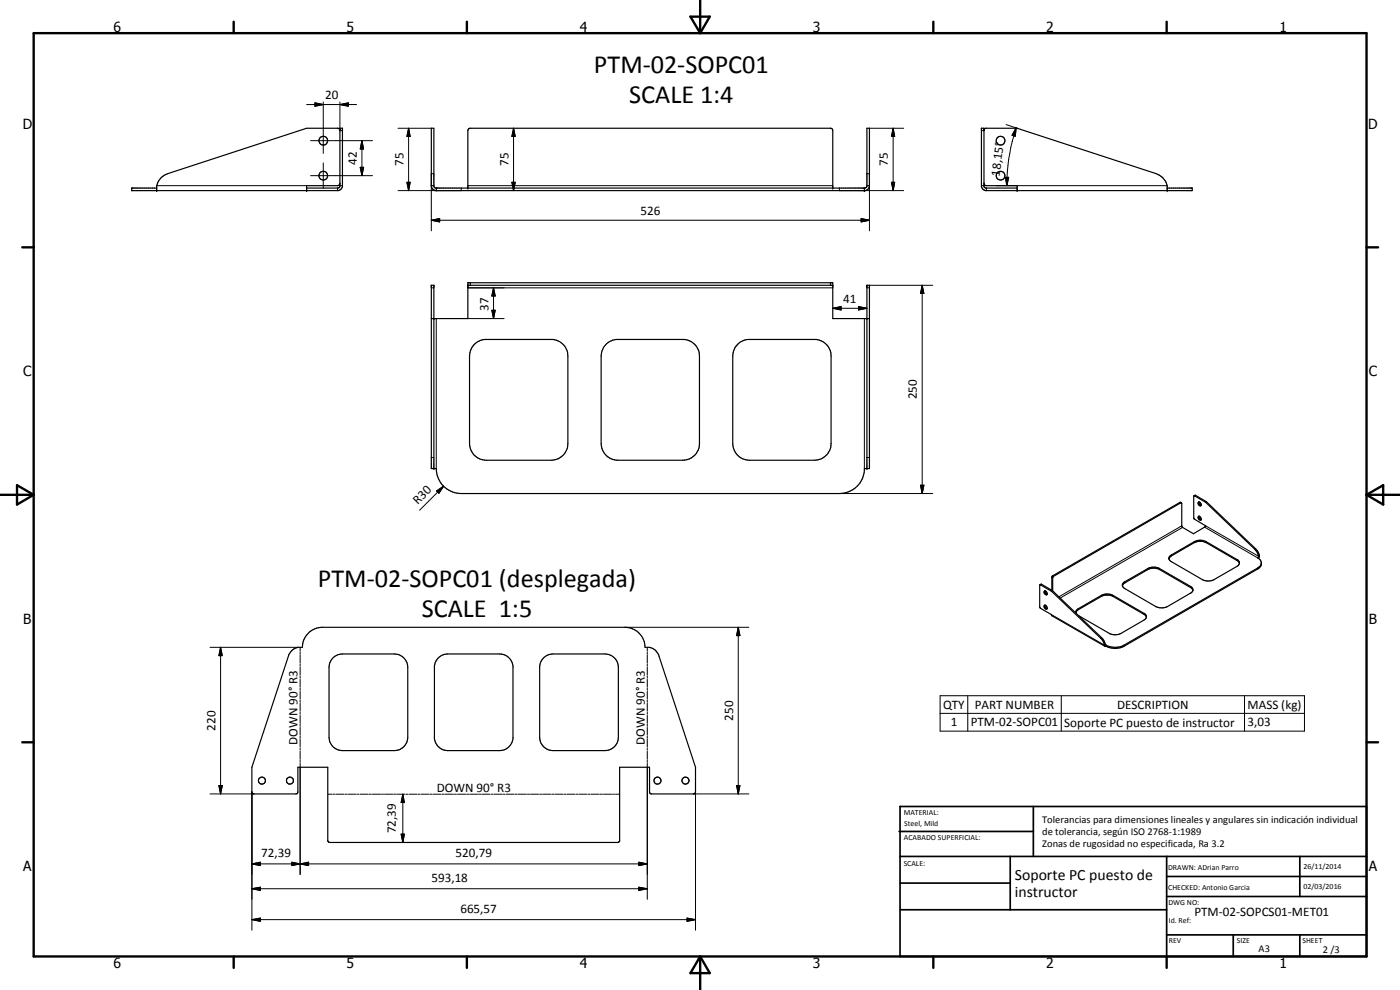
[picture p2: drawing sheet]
<svg xmlns="http://www.w3.org/2000/svg" width="420mm" height="297mm" viewBox="0 0 420 297" stroke-linecap="round" stroke-linejoin="round" font-family="sans-serif">
<g fill="none" stroke="#000" stroke-width=".35">
<path d="M102 39l-.5-.5h-9.5l-41.7 13.6a4.9 4.9 0 0 0-3.3 5.1M129.4 38.5h.8v17.4l.6 .5h128.8l.6-.5v-17.4h.7v17.2l-.4 1.1-.8 .4h-129.1l-.7-.4-.5-.8zM295.3 39l.5-.5h9.5l41.7 13.6a4.9 4.9 0 0 1 3.3 5.1M47 56.4h-7.5v.8h62l.8-.4 .5-.8v-17.5h-.8l-.1 17.6-.4 .3h-9.5M102 55.2l-.7 .5h-9.3v1.5M129.4 55.7h.8M130.9 56.4v.8M140.4 56.4v-17.2l.3-.5 .3-.2h108.4l.3 .2 .2 .5v17.2M259.4 56.4v.8M260.2 55.7h.7M295.3 55.2l.2 .3 .5 .2h9.3v1.5M305.3 56.4h-9.5l-.5-.3v-17.6h-.8v17.5l.5 .8 .7 .4h62.1v-.8h-7.5"/>
<path d="M129.4 95.6h11v-10.8h109.5v10.8h11M140.4 85.6h109.5M142.6 103.1l.8-.6 2-.6h20.5a5 5 0 0 1 4.5 4.9v26.3a5 5 0 0 1-5 5h-19.4a5 5 0 0 1-5.1-5v-26.3a5.4 5.4 0 0 1 1.7-3.7zM182.1 103.1l.8-.6 2-.6h20.5a5 5 0 0 1 4.5 4.9v26.3a5 5 0 0 1-5 5h-19.4a5 5 0 0 1-5.1-5v-26.3l.3-1.5 .4-1zM221.6 103.1l.8-.6 2-.6h20.5a5 5 0 0 1 4.5 4.9v26.3a5 5 0 0 1-5 5h-19.5a5 5 0 0 1-5-5v-26.3l.3-1.5 .4-1zM130.2 140.6v-55h-.8v55h1.5a7.5 7.5 0 0 0 7.5 7.5h113.5a7.4 7.4 0 0 0 7.5-7.5h1.5v-55h-.7v55M354.5 150.9l-.4-.2-38.3 22.1-.1 4.3M354.5 150.9l-38.3 22-.3 .4v4M358.3 148.8l.5-.2 3.3 1.9M358.3 148.8v6.8l3.5 2.3-3.6 2.2-3.5-2.2-.2-7M358.3 148.8l3.5 1.9M359.6 150.7a.63 .63 0 0 1 .8 .3 .63 .63 0 0 1-.2 .8 .88 .88 0 0 1-.6-1.1z"/>
<path d="M359.6 155a.67 .67 0 0 1 .8 .3 .67 .67 0 0 1-.1 .8 .81 .81 0 0 1-.7-1.1zM359.9 150.6v.7l.6 .3M359.9 154.9a.9 .9 0 0 0 .6 1M361.8 150.7l14.7 14.1 .9 1.1 .3 1M362.1 150.5l15 14.4 .9 1.9M362.1 150.5l-.3 .2M312.1 175.5l-.1 6.6 .2 .4 3.3 1.9 .3 .4 15.8 9.1M312.1 175.5l3.4 1.9M312.1 175.5l.5-.2 3.2 1.9M313.4 177.4l.1-.1a.66 .66 0 0 1 .7 .4 .66 .66 0 0 1-.2 .8l-.5-.4zM313.6 177.3l.1 .6 .5 .4M315.5 177.4l15 14.3 1 1.9"/>
<path d="M315.8 177.2l15 14.4 1 1.9M315.8 177.2l-.3 .2M336.9 175.8l.4-.8 7.2-4.1a3.6 3.6 0 0 1 3.5 0l9.5 5.5 .5 .7M337.1 174.9l7.4-4.3a3.6 3.6 0 0 1 3.5 0l9.3 5.3a1.07 1.07 0 0 1 .7 1.1 1.07 1.07 0 0 1-.7 1l-7.2 4.1a4 4 0 0 1-3.2-.1l-9.3-5.4a1.05 1.05 0 0 1-.5-1.7zM350.8 167.7l.8-.9 6.8-4a4.1 4.1 0 0 1 3.3-.1l9.8 5.6 .5 .7M351.1 166.8l7.6-4.4a3.9 3.9 0 0 1 3.3 .1l9.3 5.4a1.07 1.07 0 0 1 .7 1 1.07 1.07 0 0 1-.7 1l-6.9 4a3.8 3.8 0 0 1-3.6 0l-9.2-5.4a1.02 1.02 0 0 1-.5-1.7zM377.7 166.9l-.3 .5a1.81 1.81 0 0 1 1.2 1.7 1.81 1.81 0 0 1-1.2 1.6l-40.1 23.2a5.8 5.8 0 0 1-5.3 0M378 166.8l-.3 .1M378 166.8l-.4 .7M378.5 169a1.75 1.75 0 0 1-1.1 1.4l-40.1 23.2a5.8 5.8 0 0 1-5.3 0M92.5 190a6 6 0 0 1 4.3-1.8h90.8a6.1 6.1 0 0 1 6 6 3.8 3.8 0 0 1 4 2.2l11.1 33.8v7.4l-.2 .5-.4 .1-13-.1-.2-.5v-7.4h-8.9v22.1l-.6 .5-86.6-.1-.4-.4v-22.1h-9v7.4l-.2 .5-13 .1-.4-.1-.2-.5v-7.4l11-33.4a3.8 3.8 0 0 1 2.8-2.6h1.4a5.8 5.8 0 0 1 1.7-4.2zM99.8 197.6l1.6-1.1 1.4-.3h15.6a4 4 0 0 1 4 4v21a4 4 0 0 1-4 4h-15.6a4 4 0 0 1-4-4v-21l.2-1.4z"/>
<path d="M131.4 197.6l1.1-.9 1.9-.5h15.6a4.1 4.1 0 0 1 4 3.5v22a4.1 4.1 0 0 1-4 3.5h-15.6a4.1 4.1 0 0 1-4-3.5v-22l.2-.9zM163 197.6l1.5-1.1 1.4-.3h15.7a4 4 0 0 1 4 4v21a4 4 0 0 1-4 4h-15.7a4 4 0 0 1-3.9-4v-21l.2-1.4zM313.5 181.6a.73 .73 0 0 1 .6 .4 .73 .73 0 0 1 0 .8 .76 .76 0 0 1-.6-1.2zM313.6 181.6a.9 .9 0 0 0 .6 1M322.9 183.8l.7-.9 6.9-4 .9-.3h1.4l1.2 .3 9.6 5.5 .4 .8M322.9 183.8v-.4l.5-.6 7.1-4.2a3.8 3.8 0 0 1 3.5 0l9.3 5.4a1.07 1.07 0 0 1 .7 1 1.07 1.07 0 0 1-.7 1.1l-6.8 3.9a3.9 3.9 0 0 1-3.6 0l-9.2-5.3M322.9 183.8l.1 .3M331.5 193.6l.1 .3M331.6 193.9h.4M331.8 193.5l-.3 .1M331.8 193.5h.1M331.8 193.5v.1"/>
<path d="M331.8 193.6h.2M332 193.6v.3"/>
<circle cx="97" cy="52.7" r="1.31"/>
<circle cx="97" cy="42.2" r="1.3"/>
<circle cx="300.3" cy="52.7" r="1.31"/>
<circle cx="300.3" cy="42.2" r="1.31"/>
<circle cx="78.6" cy="234.2" r="1.05"/>
<circle cx="87" cy="234.2" r="1.05"/>
<circle cx="197.3" cy="234.2" r="1.07"/>
<circle cx="205.7" cy="234.2" r="1.06"/>
</g>
<g fill="none" stroke="#000" stroke-width=".3">
<path d="M92 31.4h15M94.5 30.9l2.5 .5-2.5 .5zM97 30.6v15.4M102 31.4l2.6-.5v1zM102 30.6v8.6h.8M119.5 38.5h9.9M122.6 38.5l.5 2.4h-1zM122.6 38.5v18.7M154.1 38.5l.5 2.4h-1zM154.1 38.5v18.7M260.9 38.5h10.3M268 38.5l.5 2.4h-1z"/>
<path d="M268 38.5v18.7M294.5 39.2h.8M302 37.4l3.3 1.1M305 38.4l-.3 2.5-1-.3zM305 38.4a58 58 0 0 0-2.8 17.3M47 55.7h45M93.2 42.2h18.6M93.2 52.7h18.6M97 48.9v7.6M101.3 56.4v.8M102 55.7h.8M108.1 50.2h1l-.5 2.5z"/>
<path d="M108.6 42.2l.5 2.5h-1zM108.6 42.2v10.5M122.1 54.7h1l-.5 2.5zM130.2 52.1h-.8v17.2M138.4 56.4v.8h-18.9M140.4 55.7h109.5M153.6 54.7h1l-.5 2.5zM251.9 56.4v.8h19.3M260.2 52.1h.7v17.2M267.5 54.7h1l-.5 2.5zM294.5 55.7h.8M296 56.4v.8"/>
<path d="M299 55.7h51.3M301.7 53.2h1l-.5 2.5zM129.4 66.1l2.5-.5v1zM129.4 66.1h131.5M258.4 65.6l2.5 .5-2.5 .5zM129.4 86.4h.8M130.9 95.6v45M140.4 86.4h109.5M140.4 95.6h10.9M141.2 84.8v.8M147.6 93.1h1l-.5 2.5zM148.1 86.4l.5 2.4h-1z"/>
<path d="M148.1 86.4v9.2M249.2 84.8v.8M249.9 92.5l2.5-.5v1zM249.9 92.5h10.3M257.7 92l2.5 .5-2.5 .5zM259.4 95.6v45M260.2 86.4h.7M260.9 85.6h19M276.8 85.6l.5 2.5h-1zM276.8 85.6v62.5M129.4 137.3h.8M260.2 137.3h.7"/>
<path d="M131 147.3l2.1-1.4-1.4 2.1zM133.1 145.9l-7.2 7.2M251.9 148.1h28M276.3 145.6h1l-.5 2.5zM354.1 150.7l.3 .2M354.7 157.8l-36.9 21.3M354.9 158.2l-36.7 21.3M358.8 148.6l-.2 .2M361.5 158.2l15.9 9.2M361.8 157.7l15.9 9.2M312.6 175.3l-.3 .2M315.7 173.2l.2 .2"/>
<path d="M315.9 172.8l.3 .1M330.5 178.6v.3M334 178.6v.3M337.6 174.5v.4M344.5 170.6v.3M348 170.6v.3M351.6 166.5v.3M357.3 175.9v.4M358.4 162.5v.3M362 162.5v.3M371.3 167.9v.3M376.8 164.6l-.3 .2"/>
<path d="M377.4 170.4v.3M63 194.2h26.4M66.2 194.2l.5 2.5h-1zM66.2 194.2v44M90.1 194.2v1.2M90.1 195.7v.6M90.1 196.6v2.4M90.1 199.3v.6M187.6 188.2h37.1M194.3 194.2v1.2M194.3 195.7v.6M194.3 196.6v2.4"/>
<path d="M194.3 199.3v.6M221.6 188.2l.5 2.5h-1zM221.6 188.2v50M315.5 184.4l16 9.2M323.6 182.6v.3M330.6 191.3l-.3 .2M331.8 193.5l.2 .1M337.3 193.6v.3M343.3 184v.3M90.1 200.2v2.4M90.1 202.9v.6M90.1 203.8v2.4"/>
<path d="M90.1 206.5v.6M90.1 207.4v2.4M90.1 210.1v.6M90.1 211v2.4M90.1 213.7v.6M90.1 214.6v2.4M90.1 217.3v.6M90.1 218.2v2.4M194.3 200.2v2.4M194.3 202.9v.6M194.3 203.8v2.4M194.3 206.5v.6"/>
<path d="M194.3 207.4v2.4M194.3 210.1v.6M194.3 211v2.4M194.3 213.7v.6M194.3 214.6v2.4M194.3 217.3v.6M194.3 218.2v2.4M282.1 208.7h109.4v10.7h-109.4zM282.1 214h109.4M290.4 208.7v10.7M318.5 208.7v10.7M373.5 208.7v10.7"/>
<path d="M63 238.2h13.2M65.7 235.7h1l-.5 2.5zM75.6 237.6v41.5M90.1 220.9v.6M90.1 221.8v2.4M90.1 224.5v.6M90.1 225.4v2.4M90.1 228.1v.6M90.1 229v33.4M98.4 238.3h1.2M99.9 238.3h.6M100.8 238.3h2.4"/>
<path d="M103.5 238.3h.7M104.5 238.3h2.4M107.2 238.3h.6M108.1 238.3h2.4M110.8 238.3h.7M111.7 238.3h2.5M114.5 238.3h.6M115.4 238.3h2.4M118.1 238.3h.6M119 238.3h2.5M120.9 238.3l.5 2.5h-1zM120.9 238.3v14.5"/>
<path d="M121.8 238.3h.6M122.7 238.3h2.4M125.4 238.3h.7M126.4 238.3h2.4M129.1 238.3h.6M130 238.3h2.4M132.7 238.3h.6M133.6 238.3h2.5M136.4 238.3h.6M137.3 238.3h2.4M140 238.3h.7M141 238.3h2.4"/>
<path d="M143.7 238.3h.6M144.6 238.3h2.4M147.4 238.3h.5M148.2 238.3h2.5M151 238.3h.6M151.9 238.3h2.4M154.6 238.3h.6M155.5 238.3h2.5M158.3 238.3h.6M159.2 238.3h2.4M162 238.3h.5M162.8 238.3h2.5"/>
<path d="M165.6 238.3h.6M166.5 238.3h2.4M169.2 238.3h.6M170.1 238.3h2.5M172.9 238.3h.6M173.8 238.3h2.4M176.6 238.3h.6M177.4 238.3h2.5M180.2 238.3h.6M181.1 238.3h2.4M183.8 238.3h.6M184.7 238.3h1.3"/>
<path d="M194.3 220.9v.6M194.3 221.8v2.4M194.3 224.5v.6M194.3 225.4v2.4M194.3 228.1v.6M194.3 229v40.8M208.1 238.2h16.6M208.7 237.6v41.5M221.1 235.7h1l-.5 2.5zM75.6 259.2l2.5-.5v1zM75.6 259.2h118.7M87.6 258.7l2.5 .5-2.5 .5z"/>
<path d="M90.1 259.2l2.5-.5v1zM120.4 250.3h1l-.5 2.5zM191.7 258.7l2.6 .5-2.6 .5zM75.6 266.7l2.5-.5v1zM75.6 275.9l2.5-.4v.9zM75.6 266.7h118.7M75.6 275.9h133.1M191.7 266.2l2.6 .5-2.6 .5zM206.2 275.5l2.5 .4-2.5 .5z"/>
</g>
<g fill="#000">
<circle cx="102" cy="38.5" r=".18"/>
<circle cx="102.8" cy="38.5" r=".18"/>
<circle cx="294.5" cy="38.5" r=".18"/>
<circle cx="295.3" cy="38.5" r=".18"/>
<circle cx="47" cy="57.2" r=".18"/>
<circle cx="92" cy="57.2" r=".18"/>
<circle cx="140.4" cy="56.4" r=".18"/>
<circle cx="249.9" cy="56.4" r=".18"/>
<circle cx="259.4" cy="57.2" r=".18"/>
<circle cx="259.4" cy="56.4" r=".18"/>
<circle cx="305.3" cy="57.2" r=".18"/>
<circle cx="350.3" cy="57.2" r=".18"/>
<circle cx="129.4" cy="85.6" r=".18"/>
<circle cx="130.2" cy="85.6" r=".18"/>
<circle cx="130.2" cy="95.6" r=".18"/>
<circle cx="140.4" cy="85.6" r=".18"/>
<circle cx="249.9" cy="85.6" r=".18"/>
<circle cx="260.2" cy="95.6" r=".18"/>
<circle cx="260.2" cy="85.6" r=".18"/>
<circle cx="260.9" cy="85.6" r=".18"/>
<circle cx="130.2" cy="140.6" r=".18"/>
<circle cx="260.2" cy="140.6" r=".18"/>
</g>
<g fill="none" stroke="#000" stroke-width=".71">
<path d="M10.1 9.9h400v277.1h-400zM70.1 6.5v3.4M140.1 6.5v3.4M207.2 5h5.8l-2.9 4.9zM210.1 0v9.9M280.1 6.5v3.4M350.1 6.5v3.4M6.7 74.2h3.4M410.1 74.2h3.5M.1 148.5h10M5.1 145.6l5 2.9-5 2.9zM410.1 148.5h10"/>
<path d="M410.1 148.5l5-2.9v5.8zM6.7 222.7h3.4M410.1 222.7h3.5M70.1 287v3.4M140.1 287v3.4M210.1 287v10M210.1 287l2.9 5h-5.8zM280.1 287v3.4M350.1 287v3.4"/>
</g>
<g fill="none" stroke="#000" stroke-width=".51">
<path d="M269.8 249.5h40.3M270.1 242h140v45h-140zM270.1 257h140M303.2 257v16M310.1 242v15M350.1 257v30M390.1 257v12M270.1 265h33.1M270.1 273h80M350.1 269h60M350.1 263h60M350.1 280.5h60"/>
<path d="M370.1 280.5v6.5M390.1 280.5v6.5"/>
</g>
<g fill="#000">
<path d="M94.5 30.9l2.5 .5-2.5 .5zM102 31.4l2.6-.5v1zM108.1 50.2h1l-.5 2.5zM108.6 42.2l.5 2.5h-1zM122.1 54.7h1l-.5 2.5zM122.6 38.5l.5 2.4h-1zM153.6 54.7h1l-.5 2.5zM154.1 38.5l.5 2.4h-1zM267.5 54.7h1l-.5 2.5zM268 38.5l.5 2.4h-1zM301.7 53.2h1l-.5 2.5zM305 38.4l-.3 2.5-1-.3z"/>
<path d="M129.4 66.1l2.5-.5v1zM258.4 65.6l2.5 .5-2.5 .5zM147.6 93.1h1l-.5 2.5zM148.1 86.4l.5 2.4h-1zM249.9 92.5l2.5-.5v1zM257.7 92l2.5 .5-2.5 .5zM276.8 85.6l.5 2.5h-1zM131 147.3l2.1-1.4-1.4 2.1zM276.3 145.6h1l-.5 2.5zM66.2 194.2l.5 2.5h-1zM221.6 188.2l.5 2.5h-1zM65.7 235.7h1l-.5 2.5z"/>
<path d="M221.1 235.7h1l-.5 2.5zM75.6 259.2l2.5-.5v1zM87.6 258.7l2.5 .5-2.5 .5zM90.1 259.2l2.5-.5v1zM120.4 250.3h1l-.5 2.5zM120.9 238.3l.5 2.5h-1zM191.7 258.7l2.6 .5-2.6 .5zM75.6 266.7l2.5-.5v1zM75.6 275.9l2.5-.4v.9zM191.7 266.2l2.6 .5-2.6 .5zM206.2 275.5l2.5 .4-2.5 .5z"/>
</g>
<g font-size="7.9">
<text x="178.3" y="21.9">PTM-02-SOPC01</text>
<text x="188.8" y="30.9">SCALE 1:4</text>
<text x="95.4" y="176.2">PTM-02-SOPC01 (desplegada)</text>
<text x="126.6" y="185.2">SCALE 1:5</text>
</g>
<g font-size="4.7">
<text x="304.6" y="263.9">Soporte PC puesto de</text>
<text x="304.6" y="269.3">instructor</text>
</g>
<g font-size="4.2">
<text x="34" y="9.6">6</text>
<text x="104" y="9.6">5</text>
<text x="174" y="9.6">4</text>
<text x="244" y="9.6">3</text>
<text x="314" y="9.6">2</text>
<text x="384" y="9.6">1</text>
<text x="6.8" y="38.7">D</text>
<text x="410.6" y="38.7">D</text>
<text x="7" y="112.9">C</text>
<text x="410.8" y="112.9">C</text>
<text x="7" y="187.1">B</text>
<text x="410.8" y="187.1">B</text>
<text x="7" y="261.4">A</text>
<text x="410.8" y="261.4">A</text>
<text x="34" y="290.4">6</text>
<text x="104" y="290.4">5</text>
<text x="174" y="290.4">4</text>
<text x="244" y="290.4">3</text>
<text x="314" y="290.4">2</text>
<text x="384" y="290.4">1</text>
</g>
<g font-size="3.9">
<text x="97.6" y="29.8">20</text>
<text x="107.1" y="49.5" transform="rotate(-90 107.1 49.5)">42</text>
<text x="121.1" y="49.9" transform="rotate(-90 121.1 49.9)">75</text>
<text x="152.6" y="49.9" transform="rotate(-90 152.6 49.9)">75</text>
<text x="266.5" y="49.9" transform="rotate(-90 266.5 49.9)">75</text>
<text x="299.9" y="53" transform="rotate(-82 299.9 53)">18,15°</text>
<text x="192.2" y="64.6">526</text>
<text x="146.6" y="93.3" transform="rotate(-90 146.6 93.3)">37</text>
<text x="253.1" y="91">41</text>
<text x="275.2" y="119.8" transform="rotate(-90 275.2 119.8)">250</text>
<text x="125.4" y="151.5" transform="rotate(-45 125.4 151.5)">R30</text>
<text x="283" y="212.7">QTY</text>
<text x="292.5" y="212.6">PART NUMBER</text>
<text x="335.3" y="212.7">DESCRIPTION</text>
<text x="374.4" y="212.8">MASS (kg)</text>
<text x="64.7" y="219.2" transform="rotate(-90 64.7 219.2)">220</text>
<text x="220" y="216.2" transform="rotate(-90 220 216.2)">250</text>
<text x="285.3" y="218">1</text>
<text x="291.3" y="218">PTM-02-SOPC01</text>
<text x="319.4" y="218.1">Soporte PC puesto de instructor</text>
<text x="374.4" y="218">3,03</text>
<text x="89.3" y="223.4" transform="rotate(-90 89.3 223.4)">DOWN 90° R3</text>
<text x="193.5" y="223.4" transform="rotate(-90 193.5 223.4)">DOWN 90° R3</text>
<text x="131.1" y="237.5">DOWN 90° R3</text>
<text x="118.8" y="250" transform="rotate(-90 118.8 250)">72,39</text>
<text x="78.4" y="257.2">72,39</text>
<text x="136.7" y="257.2">520,79</text>
<text x="129.5" y="264.6">593,18</text>
<text x="138.2" y="273.9">665,57</text>
<text x="358.5" y="275">PTM-02-SOPCS01-MET01</text>
</g>
<g font-size="3.1">
<text x="312.7" y="246.8">Tolerancias para dimensiones lineales y angulares sin indicación individual</text>
<text x="312.7" y="250.4">de tolerancia, según ISO 2768-1:1989</text>
<text x="312.7" y="254">Zonas de rugosidad no especificada, Ra 3.2</text>
<text x="377.7" y="285.6">A3</text>
<text x="397" y="285.9">2 /3</text>
</g>
<g font-size="2.4">
<text x="271.2" y="244.4">MATERIAL:</text>
<text x="271.3" y="252">ACABADO SUPERFICIAL:</text>
<text x="271.4" y="247.9">Steel, Mild</text>
<text x="271.2" y="259.7">SCALE:</text>
<text x="350.6" y="260.9">DRAWN: ADrian Parro</text>
<text x="391.2" y="260.6">26/11/2014</text>
<text x="350.6" y="267">CHECKED: Antonio Garcia</text>
<text x="391.2" y="266.7">02/03/2016</text>
<text x="350.6" y="271.4">DWG NO:</text>
<text x="350.8" y="276.9">Id. Ref:</text>
<text x="350.8" y="282.8">REV</text>
<text x="371.2" y="282.9">SIZE</text>
<text x="390.9" y="282.9">SHEET</text>
</g>
</svg>
